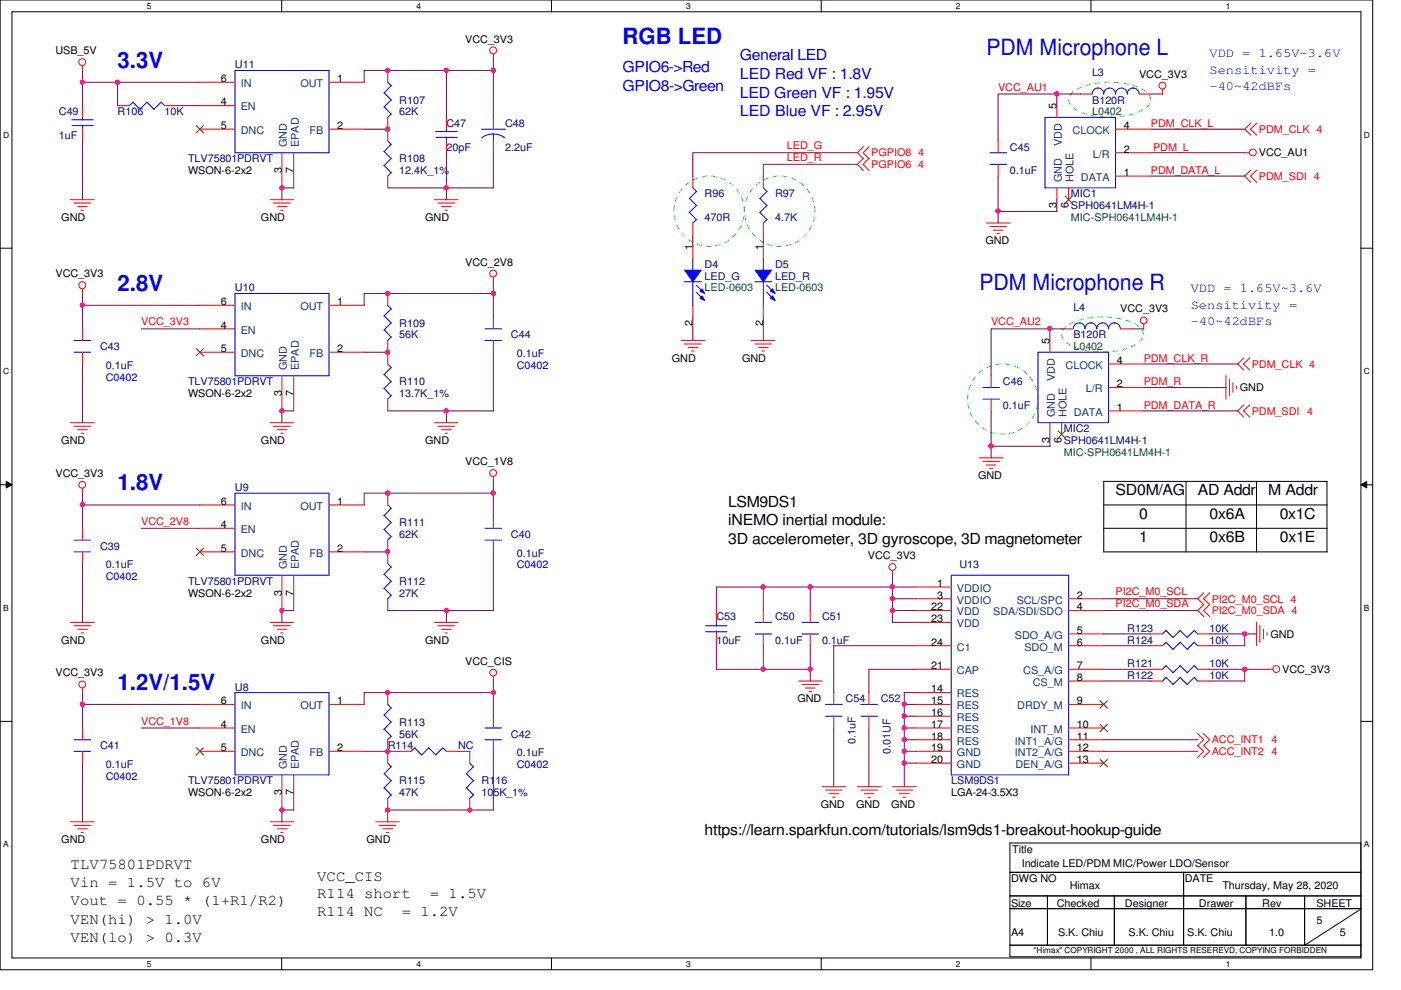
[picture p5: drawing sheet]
<svg xmlns="http://www.w3.org/2000/svg" width="297mm" height="210mm" viewBox="0 0 297 210" stroke-linecap="round" stroke-linejoin="round" font-family="sans-serif">
<path d="M0 0h291v205.6h-291zM2.5 2.5h286v200.6h-286z" fill="none" stroke="#000" stroke-width=".21"/>
<g fill="#fff">
<path d="M31.1 .3h1v2h-1z"/>
<path d="M31.1 203.4h1v2h-1z"/>
</g>
<path d="M59.7 0v2.5M59.7 203.1v2.5" fill="none" stroke="#000" stroke-width=".21"/>
<g fill="#fff">
<path d="M88.3 .3h1v2h-1z"/>
<path d="M88.3 203.4h1v2h-1z"/>
</g>
<path d="M116.9 0v2.5M116.9 203.1v2.5" fill="none" stroke="#000" stroke-width=".21"/>
<g fill="#fff">
<path d="M145.5 .3h1v2h-1z"/>
<path d="M145.5 203.4h1v2h-1z"/>
</g>
<path d="M174.1 0v2.5M174.1 203.1v2.5" fill="none" stroke="#000" stroke-width=".21"/>
<g fill="#fff">
<path d="M202.7 .3h1v2h-1z"/>
<path d="M202.7 203.4h1v2h-1z"/>
</g>
<path d="M231.3 0v2.5M231.3 203.1v2.5" fill="none" stroke="#000" stroke-width=".21"/>
<g fill="#fff">
<path d="M259.9 .3h1v2h-1z"/>
<path d="M259.9 203.4h1v2h-1z"/>
<path d="M.7 27.6h1.2v1.9h-1.2z"/>
<path d="M289.2 27.6h1.2v1.9h-1.2z"/>
<path d="M.7 77.7h1.2v2h-1.2z"/>
<path d="M289.2 77.7h1.2v2h-1.2z"/>
</g>
<path d="M0 52.6h2.5M288.5 52.6h2.5" fill="none" stroke="#000" stroke-width=".21"/>
<g fill="#fff">
<path d="M.7 127.8h1.1v2h-1.1z"/>
<path d="M289.2 127.8h1.1v2h-1.1z"/>
</g>
<path d="M0 102.8h2.5M1.3 102.1l1.2 .7-1.2 .7zM288.5 102.8l1.3-.7v1.4zM288.5 102.8h2.5" fill="none" stroke="#000" stroke-width=".21"/>
<path d="M1.3 102.1l1.2 .7-1.2 .7zM288.5 102.8l1.3-.7v1.4z" fill="#000"/>
<g fill="#fff">
<path d="M.7 178h1.1v2h-1.1z"/>
<path d="M289.2 178h1.1v2h-1.1z"/>
</g>
<g fill="none" stroke="#000" stroke-width=".21">
<path d="M234 107.1h47.4M234 112h47.4M251.5 102.1v15M266.4 102.1v15M281.3 102.1v15M281.4 102.1h-47.4v15l47.4-.1M0 153h2.5M288.5 153h2.5M214.1 178.7h74.4v24.2h-74.4zM214.1 185h74.4M214.1 192.7h74.4M214.1 189.9h74.4"/>
<path d="M222.1 189.9v10.5M236.3 189.9v10.5M250.9 185v15.4M264.2 189.9v10.5M276.6 189.9v10.5M288.3 192.9l-11.7 7.5M214.1 200.4h74.4"/>
</g>
<g fill="none" stroke="#0f0" stroke-width=".21" stroke-dasharray="1 1 1 1 1 1 1 1">
<path d="M227.5 19.4a14.8 14.8 0 0 1 10.5-1.8 8.9 8.9 0 0 1 5.5 2.4 1.88 1.88 0 0 1-.5 2.8 14.7 14.7 0 0 1-10.5 1.9 8.9 8.9 0 0 1-5.5-2.4 1.88 1.88 0 0 1 .5-2.9zM226 69.2a14.7 14.7 0 0 1 10.5-1.8 8.9 8.9 0 0 1 5.5 2.3 1.89 1.89 0 0 1-.5 2.9 14.6 14.6 0 0 1-10.5 1.8 8.8 8.8 0 0 1-5.5-2.3 1.89 1.89 0 0 1 .5-2.9z"/>
<circle cx="150.4" cy="44.8" r="7.5"/>
<circle cx="165.3" cy="44.8" r="7.5"/>
<circle cx="212.6" cy="84.6" r="7.5"/>
</g>
<g fill="none" stroke="#f00" stroke-width=".21">
<path d="M17.5 13.9v1.1M104.6 11.5v1M246.5 18.9v1.1M183 31.1l-1.2 1.3 1.2 1.3M183 33.6l-1.2 1.2 1.2 1.4M184.3 31.1l-1.3 1.3 1.3 1.3M184.3 33.6l-1.3 1.2 1.3 1.4M263.9 32.4h1M265.2 26.1l-1.3 1.3 1.3 1.3M265.2 36.1l-1.3 1.2 1.3 1.4M266.4 26.1l-1.3 1.3 1.3 1.3M266.4 36.1l-1.3 1.2 1.3 1.4"/>
<path d="M14.9 42.3h5.1M15.7 43.1h3.5M16.5 43.8h2M17.2 44.6h.5M57.3 42.3h5M58 43.1h3.5M58.8 43.8h2M59.5 44.6h.5M92.1 42.3h5M92.8 43.1h3.6M93.6 43.8h2.1M94.4 44.6h.5"/>
<path d="M104.6 58.8v1M209.1 47.3h5.1M209.9 48h3.5M210.6 48.8h2M211.4 49.5h.5M17.5 61.3v1M144.4 72.2h5M145.1 72.9h3.6M145.9 73.7h2.1M146.6 74.4h.5M159.3 72.2h5M160.1 72.9h3.5"/>
<path d="M160.9 73.7h2M161.5 74.4h.6M242.5 68.7v1.1M259.9 79.6v5M263.7 75.9l-1.3 1.3 1.3 1.2M265 75.9l-1.4 1.3 1.4 1.2M14.9 89.6h5.1M15.7 90.4h3.5M16.5 91.1h2M17.2 91.9h.5M57.3 89.6h5M58 90.4h3.5"/>
<path d="M58.8 91.1h2M59.5 91.9h.5M92.1 89.6h5M92.8 90.4h3.6M93.6 91.1h2.1M94.4 91.9h.5M207.6 97.1h5.1M208.4 97.8h3.5M209.1 98.6h2M209.9 99.3h.5M260.7 80.3v3.6M261.4 81.2v2"/>
<path d="M262.2 81.9v.5M263.7 85.9l-1.3 1.2 1.3 1.3M265 85.9l-1.4 1.2 1.4 1.3M17.5 103.5v1.1M104.6 101v1.1M14.9 132h5.1M15.7 132.7h3.5M16.5 133.4h2M17.2 134.2h.5M57.3 132h5M58 132.7h3.5M58.8 133.4h2"/>
<path d="M59.5 134.2h.5M92.1 132h5M92.8 132.7h3.6M93.6 133.4h2.1M94.4 134.2h.5M189.2 121v1M255.2 125.7l-1.2 1.3 1.2 1.2M255.2 128.1l-1.2 1.4 1.2 1.2M256.5 125.7l-1.3 1.3 1.3 1.2M256.5 128.1l-1.3 1.4 1.3 1.2M266.4 131.9v5M267.1 132.6v3.6"/>
<path d="M267.9 133.4v2.1M268.6 134.2v.5M17.5 145.9v1M104.6 143.4v1M169.3 144.4h5M170 145.1h3.6M170.8 145.9h2M171.6 146.6h.5M253.9 158l1.3 1.3-1.3 1.3M253.9 155.5l1.3 1.3-1.3 1.3M255.1 158l1.4 1.3-1.4 1.3M255.1 155.5l1.4 1.3-1.4 1.3"/>
<path d="M268.9 141.9h1M14.9 174.2h5.1M15.7 175h3.5M16.5 175.7h2M17.2 176.5h.5M57.3 174.2h5M58 175h3.5M58.8 175.7h2M59.5 176.5h.5M79.7 174.2h5M80.4 175h3.5M81.2 175.7h2"/>
<path d="M81.9 176.5h.5M174.3 166.8h5M175 167.5h3.6M175.7 168.3h2.1M176.5 169h.6M181.8 166.8h5M182.5 167.5h3.6M183.2 168.3h2M184 169h.5M189.2 166.8h5.1M190 167.5h3.5M190.7 168.3h2"/>
<path d="M191.5 169h.5"/>
<circle cx="17.4" cy="13.2" r=".72"/>
<circle cx="104.5" cy="10.7" r=".73"/>
<circle cx="246.5" cy="18.2" r=".72"/>
<circle cx="265.6" cy="32.3" r=".72"/>
<circle cx="104.6" cy="58" r=".72"/>
<circle cx="17.4" cy="60.5" r=".73"/>
<circle cx="242.5" cy="67.9" r=".72"/>
<circle cx="17.4" cy="102.8" r=".72"/>
<circle cx="104.6" cy="100.3" r=".72"/>
<circle cx="189.2" cy="120.2" r=".74"/>
<circle cx="17.4" cy="145.1" r=".72"/>
<circle cx="104.6" cy="142.6" r=".72"/>
<circle cx="270.6" cy="141.9" r=".72"/>
</g>
<path d="M160.1 59.7h3.5M161.8 54.8v2.5M161.8 59.7v5.1" fill="none" stroke="#00f" stroke-width=".21"/>
<path d="M160.1 57.3h3.5l-1.8 2.4z" fill-rule="evenodd" fill="#00f"/>
<path d="M160.1 57.3h3.5l-1.8 2.4z" fill="none" stroke="#00f" stroke-width=".21"/>
<path d="M163.8 62.7l.5 1-1-.5z" fill-rule="evenodd" fill="#00f"/>
<path d="M163.8 62.7l.5 1-1-.5z" fill="none" stroke="#00f" stroke-width=".21"/>
<path d="M163.3 61.7l.5-.4 .5 .9z" fill-rule="evenodd" fill="#00f"/>
<g fill="none" stroke="#00f" stroke-width=".21">
<path d="M49.8 14.9h20v17.5h-20zM81.4 19.7l1.6 1.5M82.2 17.4l.8 .8-1.6 1.5M231.6 19.9a1.23 1.23 0 0 1 1.2-1.2 1.23 1.23 0 0 1 1.2 1.2 1.25 1.25 0 0 1 1.3-1.2 1.25 1.25 0 0 1 1.2 1.2 1.25 1.25 0 0 1 1.3-1.2 1.25 1.25 0 0 1 1.2 1.2 1.2 1.2 0 0 1 1.2-1.2 1.26 1.26 0 0 1 1.3 1.2M15.2 26.6h4.6M15.2 25.4h4.6M17.5 24.9v.5M17.5 26.6v.8M28.1 21.6l1.6 1.6M28.2 21.7l-.8 .7M31.1 21.6l1.5 1.6M31.2 21.7l-1.6 1.5"/>
<path d="M34.1 21.6l.8 .8M34.2 21.7l-1.6 1.5M81.4 22.6l1.6 1.6M81.4 32.1l1.6 1.6M81.4 35.1l1.6 1.6M82.2 29.9l.8 .7M82.9 21.2l-1.5 1.5M82.9 24.2l-.7 .7M82.9 30.6l-1.5 1.6M82.9 33.6l-1.5 1.5M82.9 36.6l-.7 .8M92.4 29.1h4.5"/>
<path d="M92.4 27.9h4.5M94.7 27.4v.5M94.7 29.1v.8M161.8 39.8l.8 .8M209.9 32.4h3.5M209.9 34.8h3.5M221.6 24.9h14.9v14.9h-14.9zM145.1 59.7h3.6M146.9 54.8v2.5M146.9 59.7v5.1M161.1 42.1l1.5 1.5M161.1 45l1.5 1.6-.8 .7"/>
<path d="M162.6 40.6l-1.5 1.5M162.6 43.6l-1.5 1.5M15.7 72.2h3.5M15.7 74.7h3.5M81.4 67l1.6 1.5M81.4 69.9l1.6 1.6M82.2 64.7l.8 .8-1.6 1.5M82.9 68.5l-1.5 1.5M82.9 71.5l-.7 .7M102.8 69.7h3.5M102.8 72.2h3.5M162.6 60.5l1.5 1.5"/>
<path d="M162.6 61.9l1.5 1.6M163.3 61.7l.5-.4 .5 .9zM220.1 74.7h14.9v14.9h-14.9zM227.6 69.7a1.23 1.23 0 0 1 1.2-1.2 1.23 1.23 0 0 1 1.2 1.2 1.25 1.25 0 0 1 1.3-1.2 1.25 1.25 0 0 1 1.2 1.2 1.25 1.25 0 0 1 1.3-1.2 1.25 1.25 0 0 1 1.2 1.2 1.2 1.2 0 0 1 1.3-1.2h-.1a1.26 1.26 0 0 1 1.3 1.2M208.4 84.6h3.5M208.4 82.2h3.5M49.8 104.6h20v17.4h-20zM81.4 109.3l1.6 1.5M81.4 112.3l1.6 1.5M82.2 107.1l.8 .7M82.2 119.5l.8 .8M82.9 107.8l-1.5 1.5"/>
<path d="M82.9 110.8l-1.5 1.5M82.9 113.7l-.7 .9M102.8 112h3.5M102.8 114.5h3.5M81.4 121.8l1.6 1.5M81.4 124.7l1.6 1.5M82.9 120.2l-1.5 1.6M82.9 123.2l-1.5 1.6M82.9 126.2l-.7 .8M149.6 132.7h4.5M149.6 133.9h4.5M151.9 132v.7"/>
<path d="M151.9 133.9v.5M160.1 134.4h3.5M160.1 132h3.5M170 134.4h3.6M170 132h3.6M201.7 122h24.9v42.3h-24.9zM247.2 133.7l1.5 1.5M247.2 136.2l1.5 1.5M247.3 133.6l-.8 .8M247.3 136.1l-.8 .8M250.2 133.7l1.6 1.5M250.2 136.2l1.6 1.5"/>
<path d="M250.3 133.6l-1.6 1.6M250.3 136.1l-1.6 1.6M253.2 133.7l.8 .8M253.2 136.2l.8 .7M253.2 133.6l-1.5 1.6M253.2 136.1l-1.5 1.6M49.8 146.9h20v17.4h-20zM81.4 151.6l1.6 1.5M81.4 154.6l1.6 1.5-.8 .8M82.2 149.4l.8 .8M82.9 150.1l-1.5 1.5M82.9 153.1l-1.5 1.5"/>
<path d="M87.9 158.6l1.5 1.5M88 158.5l-.8 .8M90.9 158.6l1.6 1.5M90.9 158.5l-1.5 1.6M93.9 158.6l.8 .7M93.9 158.5l-1.5 1.6M102.8 154.3h3.5M102.8 156.8h3.5M175 151.8h3.6M175 149.4h3.6M182.5 151.8h3.6M182.5 149.4h3.6"/>
<path d="M247.2 143.6l1.5 1.6M247.3 143.6l-.8 .8M250.2 143.6l1.6 1.6M250.3 143.6l-1.6 1.5M253.2 143.6l.8 .8M253.2 143.6l-1.5 1.5M81.4 164l1.6 1.6M81.4 167l1.6 1.6-.8 .7M82.2 161.8l.8 .8M82.9 162.6l-1.5 1.5M82.9 165.5l-1.5 1.6"/>
</g>
<g fill="none" stroke="#f00" stroke-width=".21">
<path d="M42.4 17.4h7.4M69.8 17.4h7.4M82.2 14.9v2.5M229.1 19.9h2.5M241.5 19.9h2.5M17.5 22.4v2.5M17.5 27.4v2.5M24.9 22.4h2.5M34.9 22.4h2.5M42.4 27.4h7.4M42.4 22.4h7.4M59.8 32.4v7.4"/>
<path d="M62.3 32.4v7.4M69.8 27.4h7.4M82.2 24.9v5M82.2 37.3v2.5M94.7 24.9v2.5M94.7 29.9v2.5M161.8 37.3v2.5M211.6 29.9v2.5M211.6 34.8v2.5M224.1 22.4v2.5M224.1 39.8v2.5M226.6 39.8v2.5"/>
<path d="M236.5 27.4h7.5M236.5 32.4h7.5M236.5 37.3h7.5M161.8 47.3v2.5M161.8 52.3v2.5M17.5 69.7v2.5M17.5 74.7v2.5M82.2 62.2v2.5M82.2 72.2v2.5M104.6 67.2v2.5M104.6 72.2v2.5M161.8 64.7v2.5"/>
<path d="M210.1 79.7v2.5M222.6 72.2v2.5M225.1 69.7h2.5M235 77.2h7.5M237.5 69.7h2.5M210.1 84.6v2.5M222.6 89.6v2.5M225.1 89.6v2.5M235 82.2h7.5M235 87.1h7.5M42.4 107.1h7.4M42.4 117h7.4"/>
<path d="M42.4 112h7.4M69.8 107.1h7.4M69.8 117h7.4M82.2 104.6v2.5M82.2 114.5v5M104.6 109.5v2.5M104.6 114.5v2.5M59.8 122v7.5M62.3 122v7.5M82.2 127v2.5M151.9 129.5v2.5M151.9 134.4v2.5"/>
<path d="M161.8 129.5v2.5M161.8 134.4v2.5M171.8 129.5v2.5M171.8 134.4v2.5M194.2 124.5h7.5M194.2 127h7.5M194.2 129.5h7.5M194.2 136.9h7.5M194.2 132h7.5M226.6 127h7.4M226.6 129.5h7.4M226.6 134.4h7.4"/>
<path d="M226.6 136.9h7.4M244 134.4h2.5M244 136.9h2.5M254 134.4h2.5M254 136.9h2.5M42.4 159.3h7.4M42.4 149.4h7.4M42.4 154.3h7.4M69.8 159.3h7.4M69.8 149.4h7.4M82.2 146.9v2.5M82.2 156.8v5"/>
<path d="M84.7 159.3h2.5M94.7 159.3h2.4M104.6 151.8v2.5M104.6 156.8v2.5M176.8 146.9v2.5M176.8 151.8v2.5M184.2 146.9v2.5M184.2 151.8v2.5M194.2 159.3h7.5M194.2 141.9h7.5M194.2 149.4h7.5M194.2 154.3h7.5"/>
<path d="M194.2 156.8h7.5M194.2 146.9h7.5M194.2 151.8h7.5M226.6 159.3h7.4M226.6 141.9h7.4M226.6 144.4h7.4M226.6 149.4h7.4M226.6 154.3h7.4M226.6 156.8h7.4M244 144.4h2.5M254 144.4h2.5M59.8 164.3v7.4"/>
<path d="M62.3 164.3v7.4M82.2 169.3v2.4M194.2 161.8h7.5M226.6 161.8h7.4"/>
</g>
<g fill="none" stroke="#804000" stroke-width=".21">
<path d="M41.6 26.6l1.6 1.6M43.1 26.6l-1.5 1.6M225.8 41.6l1.6 1.5M227.3 41.6l-1.5 1.5M224.3 91.4l1.6 1.5M225.8 91.4l-1.5 1.5M41.6 116.2l1.6 1.6M43.1 116.2l-1.5 1.6M41.6 158.5l1.6 1.6M43.1 158.5l-1.5 1.6M233.3 148.6l1.5 1.6M233.3 153.6l1.5 1.6"/>
<path d="M234.8 148.6l-1.6 1.6M234.8 153.6l-1.6 1.6M233.3 161l1.5 1.6M234.8 161l-1.6 1.6"/>
</g>
<path d="M145.2 57.3h3.5l-1.8 2.4z" fill-rule="evenodd" fill="#00f"/>
<path d="M145.2 57.3h3.5l-1.8 2.4z" fill="none" stroke="#00f" stroke-width=".21"/>
<path d="M148.9 62.7l.5 1-1-.5z" fill-rule="evenodd" fill="#00f"/>
<path d="M148.9 62.7l.5 1-1-.5z" fill="none" stroke="#00f" stroke-width=".21"/>
<path d="M148.9 61.3l.5 .9-1-.5z" fill-rule="evenodd" fill="#00f"/>
<g fill="none" stroke="#00f" stroke-width=".21">
<path d="M102.1 27.4h5M104.6 28.4l1.5 .3 .9 .5M104.6 28.4l-1.5 .3-1 .5M104.6 28.4v1.5M146.9 39.8l.8 .8M146.2 42.1l1.5 1.5M146.2 45l1.5 1.6-.8 .7M147.7 40.6l-1.6 1.5M147.7 43.6l-1.6 1.5M49.8 62.2h20v17.5h-20zM81.4 79.4l1.6 1.5M82.2 77.2l.8 .8"/>
<path d="M82.9 77.9l-1.5 1.6M147.6 60.5l1.5 1.5M147.6 61.9l1.5 1.6M148.9 61.3l.5 .9-1-.5zM81.4 82.4l1.6 1.5M82.9 80.9l-1.5 1.5M82.9 83.9l-.7 .8M15.7 114.5h3.5M15.7 117h3.5M15.7 156.8h3.5M15.7 159.3h3.5M247.2 141.1l1.5 1.6"/>
<path d="M247.3 141.1l-.8 .8M250.2 141.1l1.6 1.6M250.3 141.1l-1.6 1.5M253.2 141.1l.8 .8M253.2 141.1l-1.5 1.5M98.9 164l1.5 1.6M98.9 167l1.5 1.6-.8 .7M99.6 161.8l.8 .8M100.4 162.6l-1.6 1.5M100.4 165.5l-1.6 1.6"/>
</g>
<g fill="none" stroke="#f00" stroke-width=".21">
<path d="M104.6 24.9v2.5M104.6 29.9v2.5M146.9 37.3v2.5M146.9 47.3v2.5M146.9 52.3v2.5M42.4 64.7h7.4M42.4 74.7h7.4M42.4 69.7h7.4M59.8 79.7v7.4M62.3 79.7v7.4M69.8 64.7h7.4M69.8 74.7h7.4"/>
<path d="M82.2 74.7v2.5M146.9 64.7v2.5M82.2 84.6v2.5M17.5 112v2.5M17.5 117v2.5M17.5 154.3v2.5M17.5 159.3v2.5M99.6 159.3v2.5M244 141.9h2.5M254 141.9h2.5M99.6 169.3v2.4"/>
</g>
<path d="M41.6 73.9l1.6 1.6M43.1 73.9l-1.5 1.6" fill="none" stroke="#804000" stroke-width=".21"/>
<g fill="none" stroke="#800040" stroke-width=".21">
<path d="M17.5 14.9v7.5M17.5 17.4h24.9M24.9 17.4v5M94.7 14.9v10M104.6 12.4v12.5M104.6 14.9h-27.4v2.6M224.1 19.9v2.5M229.1 19.9h-17.5v10M244 19.9h2.5M17.5 29.9v12.5M37.4 22.4h5M62.3 39.8h-2.5v2.6"/>
<path d="M77.2 27.4h5M82.2 39.8h22.4M94.7 32.4v10M104.6 32.4v7.5M181.8 32.4h-34.9v5M181.8 34.8h-20v2.6M211.6 37.3v10M244 27.4h19.9M244 32.4h19.9M244 37.3h19.9M104.6 59.7v7.6M146.9 49.8v2.5"/>
<path d="M161.8 49.8v2.5M211.6 44.8h12.5M224.1 42.3v2.6M17.5 62.2v7.6M17.5 77.2v12.5M17.5 64.7h24.9M29.9 69.7h12.5M77.2 74.7h5M104.6 74.7v12.5M104.6 62.2h-27.4v2.6M146.9 67.2v5M161.8 67.2v5"/>
<path d="M222.6 69.7v2.5M225.1 69.7h-15v10M240 69.7h2.5M242.5 77.2h20M62.3 87.1h-2.5v2.6M82.2 87.1h22.4M94.7 87.1v2.6M210.1 87.1v10M210.1 94.6h12.5M222.6 92.1v2.6M242.5 82.2h17.5M242.5 87.1h20"/>
<path d="M17.5 104.6v7.5M17.5 119.5v12.5M17.5 107.1h24.9M29.9 112h12.5M77.2 117h5M104.6 102.1v7.5M104.6 117v12.5M104.6 104.6h-27.4v2.5M62.3 129.5h-2.5v2.5M82.2 129.5h22.4M94.7 129.5v2.5M151.9 136.9v5"/>
<path d="M161.8 124.5v5M161.8 136.9v5M171.8 124.5v5M171.8 136.9v7.5M176.7 136.9h17.5M176.8 136.9v10M189.2 129.5h5M189.2 132h5M189.2 127h5.1M189.2 122v10M194.3 124.5h-42.4v5M234 134.4h10"/>
<path d="M234 129.5h20M234 127h20M234 136.9h10M256.4 136.9h7.5M256.5 134.4h9.9M263.9 134.4v2.5M17.5 146.9v7.5M17.5 149.4h24.9M29.9 154.3h12.5M77.2 159.3h7.5M97.1 159.3h2.5M104.6 144.4v7.5"/>
<path d="M104.6 159.3v12.5M104.6 146.9h-27.4v2.5M151.9 141.9h19.9M176.8 154.3v12.5M184.2 154.3v12.5M191.7 146.9h2.5M191.7 149.4h2.5M191.7 151.8h2.5M191.7 159.3h2.6M191.7 154.3h2.6M191.7 146.9v19.9M191.7 156.8h2.6"/>
<path d="M194.3 141.9h-10.1v5M234 159.3h20M234 144.4h10M234 156.8h20M234 141.9h10M256.5 144.4h7.4M256.5 141.9h12.4M263.9 141.9v2.5M17.5 161.8v12.5M62.3 171.7h-2.5v2.6M104.6 171.7h-22.4v2.6M191.7 161.8h2.6"/>
</g>
<circle cx="222.6" cy="69.7" r=".48" fill="#f0f"/>
<circle cx="222.6" cy="69.7" r=".48" fill="none" stroke="#f0f" stroke-width=".21"/>
<circle cx="224.1" cy="19.9" r=".48" fill="#f0f"/>
<circle cx="224.1" cy="19.9" r=".48" fill="none" stroke="#f0f" stroke-width=".21"/>
<circle cx="210.1" cy="94.6" r=".48" fill="#f0f"/>
<circle cx="210.1" cy="94.6" r=".48" fill="none" stroke="#f0f" stroke-width=".21"/>
<circle cx="211.6" cy="44.8" r=".48" fill="#f0f"/>
<circle cx="211.6" cy="44.8" r=".48" fill="none" stroke="#f0f" stroke-width=".21"/>
<circle cx="104.6" cy="62.2" r=".49" fill="#f0f"/>
<circle cx="104.6" cy="62.2" r=".49" fill="none" stroke="#f0f" stroke-width=".21"/>
<circle cx="82.2" cy="104.5" r=".48" fill="#f0f"/>
<circle cx="82.2" cy="104.5" r=".48" fill="none" stroke="#f0f" stroke-width=".21"/>
<circle cx="82.2" cy="62.2" r=".48" fill="#f0f"/>
<circle cx="82.2" cy="62.2" r=".48" fill="none" stroke="#f0f" stroke-width=".21"/>
<circle cx="59.8" cy="129.4" r=".48" fill="#f0f"/>
<circle cx="59.8" cy="129.4" r=".48" fill="none" stroke="#f0f" stroke-width=".21"/>
<circle cx="82.2" cy="74.6" r=".48" fill="#f0f"/>
<circle cx="82.2" cy="74.6" r=".48" fill="none" stroke="#f0f" stroke-width=".21"/>
<circle cx="94.6" cy="14.9" r=".48" fill="#f0f"/>
<circle cx="94.6" cy="14.9" r=".48" fill="none" stroke="#f0f" stroke-width=".21"/>
<circle cx="104.6" cy="14.9" r=".49" fill="#f0f"/>
<circle cx="104.6" cy="14.9" r=".49" fill="none" stroke="#f0f" stroke-width=".21"/>
<circle cx="94.6" cy="87.1" r=".48" fill="#f0f"/>
<circle cx="94.6" cy="87.1" r=".48" fill="none" stroke="#f0f" stroke-width=".21"/>
<circle cx="17.5" cy="107" r=".48" fill="#f0f"/>
<circle cx="17.5" cy="107" r=".48" fill="none" stroke="#f0f" stroke-width=".21"/>
<circle cx="82.2" cy="146.8" r=".47" fill="#f0f"/>
<circle cx="82.2" cy="146.8" r=".47" fill="none" stroke="#f0f" stroke-width=".21"/>
<circle cx="104.6" cy="146.8" r=".48" fill="#f0f"/>
<circle cx="104.6" cy="146.8" r=".48" fill="none" stroke="#f0f" stroke-width=".21"/>
<circle cx="82.2" cy="117" r=".48" fill="#f0f"/>
<circle cx="82.2" cy="117" r=".48" fill="none" stroke="#f0f" stroke-width=".21"/>
<circle cx="17.5" cy="64.7" r=".49" fill="#f0f"/>
<circle cx="17.5" cy="64.7" r=".49" fill="none" stroke="#f0f" stroke-width=".21"/>
<circle cx="104.6" cy="104.5" r=".49" fill="#f0f"/>
<circle cx="104.6" cy="104.5" r=".49" fill="none" stroke="#f0f" stroke-width=".21"/>
<circle cx="59.8" cy="171.7" r=".47" fill="#f0f"/>
<circle cx="59.8" cy="171.7" r=".47" fill="none" stroke="#f0f" stroke-width=".21"/>
<circle cx="59.8" cy="39.8" r=".48" fill="#f0f"/>
<circle cx="59.8" cy="39.8" r=".48" fill="none" stroke="#f0f" stroke-width=".21"/>
<circle cx="82.2" cy="14.9" r=".48" fill="#f0f"/>
<circle cx="82.2" cy="14.9" r=".48" fill="none" stroke="#f0f" stroke-width=".21"/>
<circle cx="94.6" cy="39.8" r=".48" fill="#f0f"/>
<circle cx="94.6" cy="39.8" r=".48" fill="none" stroke="#f0f" stroke-width=".21"/>
<circle cx="17.5" cy="149.3" r=".49" fill="#f0f"/>
<circle cx="17.5" cy="149.3" r=".49" fill="none" stroke="#f0f" stroke-width=".21"/>
<circle cx="82.2" cy="159.3" r=".47" fill="#f0f"/>
<circle cx="82.2" cy="159.3" r=".47" fill="none" stroke="#f0f" stroke-width=".21"/>
<circle cx="17.5" cy="17.4" r=".49" fill="#f0f"/>
<circle cx="17.5" cy="17.4" r=".49" fill="none" stroke="#f0f" stroke-width=".21"/>
<circle cx="24.9" cy="17.4" r=".49" fill="#f0f"/>
<circle cx="24.9" cy="17.4" r=".49" fill="none" stroke="#f0f" stroke-width=".21"/>
<circle cx="82.2" cy="171.7" r=".47" fill="#f0f"/>
<circle cx="82.2" cy="171.7" r=".47" fill="none" stroke="#f0f" stroke-width=".21"/>
<circle cx="99.6" cy="171.7" r=".48" fill="#f0f"/>
<circle cx="99.6" cy="171.7" r=".48" fill="none" stroke="#f0f" stroke-width=".21"/>
<circle cx="94.6" cy="129.4" r=".48" fill="#f0f"/>
<circle cx="94.6" cy="129.4" r=".48" fill="none" stroke="#f0f" stroke-width=".21"/>
<circle cx="82.2" cy="27.4" r=".48" fill="#f0f"/>
<circle cx="82.2" cy="27.4" r=".48" fill="none" stroke="#f0f" stroke-width=".21"/>
<circle cx="59.8" cy="87.1" r=".48" fill="#f0f"/>
<circle cx="59.8" cy="87.1" r=".48" fill="none" stroke="#f0f" stroke-width=".21"/>
<circle cx="161.8" cy="124.4" r=".49" fill="#f0f"/>
<circle cx="161.8" cy="124.4" r=".49" fill="none" stroke="#f0f" stroke-width=".21"/>
<circle cx="171.8" cy="124.4" r=".48" fill="#f0f"/>
<circle cx="171.8" cy="124.4" r=".48" fill="none" stroke="#f0f" stroke-width=".21"/>
<circle cx="191.7" cy="154.3" r=".49" fill="#f0f"/>
<circle cx="191.7" cy="154.3" r=".49" fill="none" stroke="#f0f" stroke-width=".21"/>
<circle cx="191.7" cy="156.8" r=".48" fill="#f0f"/>
<circle cx="191.7" cy="156.8" r=".48" fill="none" stroke="#f0f" stroke-width=".21"/>
<circle cx="191.7" cy="161.8" r=".49" fill="#f0f"/>
<circle cx="191.7" cy="161.8" r=".49" fill="none" stroke="#f0f" stroke-width=".21"/>
<circle cx="191.7" cy="159.3" r=".48" fill="#f0f"/>
<circle cx="191.7" cy="159.3" r=".48" fill="none" stroke="#f0f" stroke-width=".21"/>
<circle cx="191.7" cy="149.3" r=".49" fill="#f0f"/>
<circle cx="191.7" cy="149.3" r=".49" fill="none" stroke="#f0f" stroke-width=".21"/>
<circle cx="191.7" cy="151.8" r=".49" fill="#f0f"/>
<circle cx="191.7" cy="151.8" r=".49" fill="none" stroke="#f0f" stroke-width=".21"/>
<circle cx="189.2" cy="124.4" r=".49" fill="#f0f"/>
<circle cx="189.2" cy="124.4" r=".49" fill="none" stroke="#f0f" stroke-width=".21"/>
<circle cx="161.8" cy="141.9" r=".49" fill="#f0f"/>
<circle cx="161.8" cy="141.9" r=".49" fill="none" stroke="#f0f" stroke-width=".21"/>
<circle cx="171.8" cy="141.9" r=".48" fill="#f0f"/>
<circle cx="171.8" cy="141.9" r=".48" fill="none" stroke="#f0f" stroke-width=".21"/>
<circle cx="189.2" cy="126.9" r=".49" fill="#f0f"/>
<circle cx="189.2" cy="126.9" r=".49" fill="none" stroke="#f0f" stroke-width=".21"/>
<circle cx="189.2" cy="129.4" r=".49" fill="#f0f"/>
<circle cx="189.2" cy="129.4" r=".49" fill="none" stroke="#f0f" stroke-width=".21"/>
<circle cx="263.9" cy="141.9" r=".49" fill="#f0f"/>
<circle cx="263.9" cy="141.9" r=".49" fill="none" stroke="#f0f" stroke-width=".21"/>
<circle cx="263.9" cy="134.4" r=".48" fill="#f0f"/>
<circle cx="263.9" cy="134.4" r=".48" fill="none" stroke="#f0f" stroke-width=".21"/>
<g font-size="4.7" fill="#00f">
<text x="132" y="9.4">RGB LED</text>
<text x="209.1" y="11.7">PDM Microphone L</text>
<text x="24.9" y="14.4">3.3V</text>
<text x="24.9" y="61.7">2.8V</text>
<text x="207.6" y="61.5">PDM Microphone R</text>
<text x="24.9" y="104">1.8V</text>
<text x="24.9" y="146.3">1.2V/1.5V</text>
</g>
<g font-size="3.2" fill="#00f">
<text x="132" y="15.3">GPIO6-&gt;Red</text>
<text x="156.9" y="12.8">General LED</text>
<text x="156.9" y="16.8">LED Red VF : 1.8V</text>
<text x="132" y="19.3">GPIO8-&gt;Green</text>
<text x="156.9" y="20.7">LED Green VF : 1.95V</text>
<text x="156.9" y="24.6">LED Blue VF : 2.95V</text>
</g>
<g font-size="3.2">
<text x="154.4" y="107.4">LSM9DS1</text>
<text x="236.5" y="104.9">SD0M/AG</text>
<text x="254" y="104.9">AD Addr</text>
<text x="268.9" y="104.9">M Addr</text>
<text x="154.4" y="111.4">iNEMO inertial module:</text>
<text x="241.5" y="109.9">0</text>
<text x="256.5" y="109.9">0x6A</text>
<text x="271.4" y="109.9">0x1C</text>
<text x="154.4" y="115.3">3D accelerometer, 3D gyroscope, 3D magnetometer</text>
<text x="241.5" y="114.9">1</text>
<text x="256.5" y="114.9">0x6B</text>
<text x="271.4" y="114.9">0x1E</text>
<text x="149.4" y="177.1">https://learn.sparkfun.com/tutorials/lsm9ds1-breakout-hookup-guide</text>
<text x="15" y="184.3">TLV75801PDRVT</text>
<text x="15" y="188.1">Vin = 1.5V to 6V</text>
<text x="15" y="192">Vout = 0.55 * (1+R1/R2)</text>
<text x="67.3" y="186.7">VCC_CIS</text>
<text x="67.3" y="190.5">R114 short</text>
<text x="91.1" y="190.5">= 1.5V</text>
<text x="15" y="195.8">VEN(hi) &gt; 1.0V</text>
<text x="67.3" y="194.3">R114 NC</text>
<text x="85.2" y="194.3">= 1.2V</text>
<text x="15" y="199.7">VEN(lo) &gt; 0.3V</text>
</g>
<g font-size="2.8" fill="#00f">
<text x="256.5" y="12.1">VDD = 1.65V~3.6V</text>
<text x="256.5" y="15.7">Sensitivity =</text>
<text x="256.5" y="19.2">-40~42dBFs</text>
<text x="252.5" y="61.9">VDD = 1.65V~3.6V</text>
<text x="252.5" y="65.4">Sensitivity =</text>
<text x="252.5" y="69">-40~42dBFs</text>
</g>
<g font-size="2.2">
<text x="11.8" y="11.5">USB_5V</text>
<text x="98.6" y="9">VCC_3V3</text>
<text x="46.8" y="17.4">6</text>
<text x="71.5" y="17.4">1</text>
<text x="241.5" y="16.5">VCC_3V3</text>
<text x="46.8" y="22.4">4</text>
<text x="224" y="23.2" transform="rotate(-90 224 23.2)">5</text>
<text x="46.8" y="27.3">5</text>
<text x="71.5" y="27.3">2</text>
<text x="238.2" y="27.3">4</text>
<text x="238.2" y="32.3">2</text>
<text x="266.9" y="33.1">VCC_AU1</text>
<text x="39.9" y="36.9">WSON-6-2x2</text>
<text x="59.7" y="36.7" transform="rotate(-90 59.7 36.7)">3</text>
<text x="62.2" y="36.7" transform="rotate(-90 62.2 36.7)">7</text>
<text x="238.2" y="37.3">1</text>
<text x="13" y="46.9">GND</text>
<text x="55.3" y="46.9">GND</text>
<text x="90.2" y="46.9">GND</text>
<text x="224" y="44.2" transform="rotate(-90 224 44.2)">3</text>
<text x="226.5" y="44.2" transform="rotate(-90 226.5 44.2)">6</text>
<text x="146.9" y="53" transform="rotate(-90 146.9 53)">1</text>
<text x="161.8" y="53" transform="rotate(-90 161.8 53)">1</text>
<text x="208.9" y="51.8">GND</text>
<text x="11.8" y="58.8">VCC_3V3</text>
<text x="98.6" y="56.3">VCC_2V8</text>
<text x="46.8" y="64.7">6</text>
<text x="71.5" y="64.7">1</text>
<text x="46.8" y="69.7">4</text>
<text x="146.9" y="69.1" transform="rotate(-90 146.9 69.1)">2</text>
<text x="161.8" y="69.1" transform="rotate(-90 161.8 69.1)">2</text>
<text x="237.5" y="66.3">VCC_3V3</text>
<text x="46.8" y="74.6">5</text>
<text x="71.5" y="74.6">2</text>
<text x="142.4" y="76.7">GND</text>
<text x="157.3" y="76.7">GND</text>
<text x="222.5" y="72.9" transform="rotate(-90 222.5 72.9)">5</text>
<text x="236.8" y="77.1">4</text>
<text x="236.8" y="82.1">2</text>
<text x="262.9" y="82.9">GND</text>
<text x="39.9" y="84.2">WSON-6-2x2</text>
<text x="59.7" y="84" transform="rotate(-90 59.7 84)">3</text>
<text x="62.2" y="84" transform="rotate(-90 62.2 84)">7</text>
<text x="236.8" y="87.1">1</text>
<text x="13" y="94.1">GND</text>
<text x="55.3" y="94.1">GND</text>
<text x="90.2" y="94.1">GND</text>
<text x="222.5" y="94" transform="rotate(-90 222.5 94)">3</text>
<text x="225" y="94" transform="rotate(-90 225 94)">6</text>
<text x="11.8" y="101.1">VCC_3V3</text>
<text x="98.6" y="98.6">VCC_1V8</text>
<text x="207.4" y="101.6">GND</text>
<text x="46.8" y="107">6</text>
<text x="71.5" y="107">1</text>
<text x="46.8" y="112">4</text>
<text x="46.8" y="117">5</text>
<text x="71.5" y="117">2</text>
<text x="184" y="118.5">VCC_3V3</text>
<text x="198.7" y="124.4">1</text>
<text x="39.9" y="126.5">WSON-6-2x2</text>
<text x="59.7" y="126.3" transform="rotate(-90 59.7 126.3)">3</text>
<text x="62.2" y="126.3" transform="rotate(-90 62.2 126.3)">7</text>
<text x="197.4" y="129.4">22</text>
<text x="197.4" y="131.9">23</text>
<text x="198.7" y="126.9">3</text>
<text x="228.3" y="126.9">2</text>
<text x="228.3" y="129.4">4</text>
<text x="13" y="136.4">GND</text>
<text x="55.3" y="136.4">GND</text>
<text x="90.2" y="136.4">GND</text>
<text x="197.4" y="136.9">24</text>
<text x="228.3" y="134.4">5</text>
<text x="228.3" y="136.9">6</text>
<text x="269.4" y="135.2">GND</text>
<text x="11.8" y="143.4">VCC_3V3</text>
<text x="98.6" y="140.9">VCC_CIS</text>
<text x="197.4" y="141.9">21</text>
<text x="228.3" y="141.9">7</text>
<text x="271.9" y="142.7">VCC_3V3</text>
<text x="46.8" y="149.3">6</text>
<text x="71.5" y="149.3">1</text>
<text x="169.1" y="148.9">GND</text>
<text x="197.4" y="146.8">14</text>
<text x="197.4" y="149.3">15</text>
<text x="228.3" y="144.4">8</text>
<text x="228.3" y="149.3">9</text>
<text x="46.8" y="154.3">4</text>
<text x="197.4" y="151.8">16</text>
<text x="197.4" y="154.3">17</text>
<text x="228.3" y="154.3">10</text>
<text x="46.8" y="159.3">5</text>
<text x="71.5" y="159.3">2</text>
<text x="197.4" y="156.8">18</text>
<text x="197.4" y="159.3">19</text>
<text x="197.4" y="161.8">20</text>
<text x="228.3" y="156.8">11</text>
<text x="228.3" y="159.3">12</text>
<text x="228.3" y="161.8">13</text>
<text x="39.9" y="168.8">WSON-6-2x2</text>
<text x="59.7" y="168.7" transform="rotate(-90 59.7 168.7)">3</text>
<text x="62.2" y="168.7" transform="rotate(-90 62.2 168.7)">7</text>
<text x="174" y="171.3">GND</text>
<text x="181.5" y="171.3">GND</text>
<text x="189" y="171.3">GND</text>
<text x="201.7" y="168.8">LGA-24-3.5X3</text>
<text x="13" y="178.8">GND</text>
<text x="55.3" y="178.8">GND</text>
<text x="77.7" y="178.8">GND</text>
<text x="214.6" y="180.8">Title</text>
<text x="216.6" y="183.8">Indicate LED/PDM MIC/Power LDO/Sensor</text>
<text x="214.4" y="187">DWG NO</text>
<text x="226.8" y="188.5">Himax</text>
<text x="251.2" y="187">DATE</text>
<text x="259.2" y="188.5">Thursday, May 28, 2020</text>
<text x="214.4" y="192.2">Size</text>
<text x="224.1" y="192.2">Checked</text>
<text x="238.5" y="192.2">Designer</text>
<text x="254.2" y="192.2">Drawer</text>
<text x="267.6" y="192.2">Rev</text>
<text x="279.1" y="192.2">SHEET</text>
<text x="279.1" y="196">5</text>
<text x="214.4" y="198.5">A4</text>
<text x="224.3" y="198.5">S.K. Chiu</text>
<text x="239.3" y="198.5">S.K. Chiu</text>
<text x="251.7" y="198.5">S.K. Chiu</text>
<text x="269.1" y="198.5">1.0</text>
<text x="284.1" y="198.5">5</text>
</g>
<g font-size="2.2" fill="#000080">
<text x="49.8" y="14.5">U11</text>
<text x="231.6" y="16.2">L3</text>
<text x="84.7" y="22">R107</text>
<text x="231.6" y="22">B120R</text>
<text x="12.5" y="24.4">C49</text>
<text x="12.5" y="29.4">1uF</text>
<text x="24.9" y="24.4">R106</text>
<text x="34.9" y="24.4">10K</text>
<text x="84.7" y="24.4">62K</text>
<text x="94.7" y="26.9">C47</text>
<text x="107.1" y="26.9">C48</text>
<text x="39.9" y="34.4">TLV75801PDRVT</text>
<text x="84.7" y="34.4">R108</text>
<text x="94.7" y="31.9">20pF</text>
<text x="107.1" y="31.9">2.2uF</text>
<text x="214.1" y="31.9">C45</text>
<text x="84.7" y="36.9">12.4K_1%</text>
<text x="149.4" y="41.9">R96</text>
<text x="164.3" y="41.9">R97</text>
<text x="214.1" y="36.9">0.1uF</text>
<text x="227.1" y="41.9">MIC1</text>
<text x="149.4" y="46.9">470R</text>
<text x="164.3" y="46.9">4.7K</text>
<text x="227.1" y="44.4">SPH0641LM4H-1</text>
<text x="149.4" y="56.8">D4</text>
<text x="149.4" y="59.3">LED_G</text>
<text x="164.3" y="56.8">D5</text>
<text x="164.3" y="59.3">LED_R</text>
<text x="49.8" y="61.8">U10</text>
<text x="227.6" y="66">L4</text>
<text x="84.7" y="69.3">R109</text>
<text x="84.7" y="71.8">56K</text>
<text x="108.3" y="71.8">C44</text>
<text x="227.6" y="71.8">B120R</text>
<text x="21.2" y="74.2">C43</text>
<text x="109.6" y="75.7">0.1uF</text>
<text x="22.4" y="78.2">0.1uF</text>
<text x="39.9" y="81.7">TLV75801PDRVT</text>
<text x="84.7" y="81.7">R110</text>
<text x="212.6" y="81.7">C46</text>
<text x="84.7" y="84.2">13.7K_1%</text>
<text x="212.6" y="86.7">0.1uF</text>
<text x="225.5" y="91.7">MIC2</text>
<text x="225.5" y="94.1">SPH0641LM4H-1</text>
<text x="49.8" y="104.1">U9</text>
<text x="84.7" y="111.5">R111</text>
<text x="21.2" y="116.5">C39</text>
<text x="84.7" y="114">62K</text>
<text x="108.3" y="114">C40</text>
<text x="109.6" y="118">0.1uF</text>
<text x="22.4" y="120.5">0.1uF</text>
<text x="39.9" y="124">TLV75801PDRVT</text>
<text x="84.7" y="124">R112</text>
<text x="203.4" y="120.5">U13</text>
<text x="84.7" y="126.5">27K</text>
<text x="151.9" y="131.5">C53</text>
<text x="164.3" y="131.5">C50</text>
<text x="174.3" y="131.5">C51</text>
<text x="151.9" y="136.4">10uF</text>
<text x="164.3" y="136.4">0.1uF</text>
<text x="174.3" y="136.4">0.1uF</text>
<text x="239" y="134">R123</text>
<text x="239" y="136.4">R124</text>
<text x="256.5" y="134">10K</text>
<text x="256.5" y="136.4">10K</text>
<text x="239" y="143.9">R122</text>
<text x="239" y="141.4">R121</text>
<text x="256.5" y="143.9">10K</text>
<text x="256.5" y="141.4">10K</text>
<text x="49.8" y="146.4">U8</text>
<text x="179.3" y="148.9">C54</text>
<text x="186.7" y="148.9">C52</text>
<text x="84.7" y="153.9">R113</text>
<text x="21.2" y="158.9">C41</text>
<text x="82.2" y="158.9">R114</text>
<text x="84.7" y="156.4">56K</text>
<text x="97.1" y="158.9">NC</text>
<text x="108.3" y="156.4">C42</text>
<text x="109.6" y="160.4">0.1uF</text>
<text x="181.4" y="157.8" transform="rotate(-90 181.4 157.8)">0.1uF</text>
<text x="188.8" y="159.8" transform="rotate(-90 188.8 159.8)">0.01UF</text>
<text x="22.4" y="162.9">0.1uF</text>
<text x="39.9" y="166.3">TLV75801PDRVT</text>
<text x="84.7" y="166.3">R115</text>
<text x="102.1" y="166.3">R116</text>
<text x="201.7" y="166.3">LSM9DS1</text>
<text x="84.7" y="168.8">47K</text>
<text x="102.1" y="168.8">105K_1%</text>
</g>
<g font-size="2.2" fill="#004080">
<text x="51.1" y="23.4">EN</text>
<text x="51.1" y="18.5">IN</text>
<text x="63.7" y="18.5">OUT</text>
<text x="51.1" y="28.4">DNC</text>
<text x="65.6" y="28.4">FB</text>
<text x="227.4" y="28.4">CLOCK</text>
<text x="60.8" y="31.2" transform="rotate(-90 60.8 31.2)">GND</text>
<text x="63.3" y="31.2" transform="rotate(-90 63.3 31.2)">EPAD</text>
<text x="225.1" y="30.9" transform="rotate(-90 225.1 30.9)">VDD</text>
<text x="231.7" y="33.4">L/R</text>
<text x="225.1" y="38.6" transform="rotate(-90 225.1 38.6)">GND</text>
<text x="227.6" y="38.6" transform="rotate(-90 227.6 38.6)">HOLE</text>
<text x="229.2" y="38.4">DATA</text>
<text x="51.1" y="65.7">IN</text>
<text x="63.7" y="65.7">OUT</text>
<text x="51.1" y="70.7">EN</text>
<text x="51.1" y="75.7">DNC</text>
<text x="65.6" y="75.7">FB</text>
<text x="60.8" y="78.4" transform="rotate(-90 60.8 78.4)">GND</text>
<text x="63.3" y="78.4" transform="rotate(-90 63.3 78.4)">EPAD</text>
<text x="223.6" y="80.7" transform="rotate(-90 223.6 80.7)">VDD</text>
<text x="225.9" y="78.2">CLOCK</text>
<text x="230.2" y="83.2">L/R</text>
<text x="223.6" y="88.4" transform="rotate(-90 223.6 88.4)">GND</text>
<text x="226.1" y="88.4" transform="rotate(-90 226.1 88.4)">HOLE</text>
<text x="227.7" y="88.1">DATA</text>
<text x="51.1" y="113">EN</text>
<text x="51.1" y="108.1">IN</text>
<text x="63.7" y="108.1">OUT</text>
<text x="51.1" y="118">DNC</text>
<text x="65.6" y="118">FB</text>
<text x="60.8" y="120.7" transform="rotate(-90 60.8 120.7)">GND</text>
<text x="63.3" y="120.7" transform="rotate(-90 63.3 120.7)">EPAD</text>
<text x="202.9" y="125.5">VDDIO</text>
<text x="202.9" y="128">VDDIO</text>
<text x="202.9" y="130.5">VDD</text>
<text x="210.6" y="130.5">SDA/SDI/SDO</text>
<text x="215.6" y="128">SCL/SPC</text>
<text x="202.9" y="133">VDD</text>
<text x="202.9" y="137.9">C1</text>
<text x="215.2" y="135.4">SDO_A/G</text>
<text x="217.2" y="137.9">SDO_M</text>
<text x="202.9" y="142.9">CAP</text>
<text x="217" y="142.9">CS_A/G</text>
<text x="202.9" y="147.9">RES</text>
<text x="219" y="145.4">CS_M</text>
<text x="51.1" y="155.4">EN</text>
<text x="51.1" y="150.4">IN</text>
<text x="63.7" y="150.4">OUT</text>
<text x="202.9" y="150.4">RES</text>
<text x="202.9" y="152.9">RES</text>
<text x="202.9" y="155.4">RES</text>
<text x="215.7" y="150.4">DRDY_M</text>
<text x="218.5" y="155.4">INT_M</text>
<text x="51.1" y="160.3">DNC</text>
<text x="65.6" y="160.3">FB</text>
<text x="202.9" y="157.9">RES</text>
<text x="202.9" y="160.3">GND</text>
<text x="215.2" y="157.9">INT1_A/G</text>
<text x="215.2" y="160.3">INT2_A/G</text>
<text x="60.8" y="163.1" transform="rotate(-90 60.8 163.1)">GND</text>
<text x="63.3" y="163.1" transform="rotate(-90 63.3 163.1)">EPAD</text>
<text x="202.9" y="162.8">GND</text>
<text x="215.3" y="162.8">DEN_A/G</text>
</g>
<g font-size="2.2" fill="#f00">
<text x="211.6" y="19.2">VCC_AU1</text>
<text x="244" y="26.9">PDM_CLK_L</text>
<text x="266.9" y="28.2">PDM_CLK 4</text>
<text x="166.8" y="34.2">LED_R</text>
<text x="166.8" y="31.7">LED_G</text>
<text x="184.7" y="33.1">PGPIO8 4</text>
<text x="184.7" y="35.6">PGPIO6 4</text>
<text x="244.5" y="31.9">PDM_L</text>
<text x="244" y="36.9">PDM_DATA_L</text>
<text x="266.9" y="38.1">PDM_SDI 4</text>
<text x="29.9" y="69">VCC_3V3</text>
<text x="210.1" y="69">VCC_AU2</text>
<text x="242.5" y="76.7">PDM_CLK_R</text>
<text x="265.4" y="78">PDM_CLK 4</text>
<text x="242.5" y="81.7">PDM_R</text>
<text x="242.5" y="86.7">PDM_DATA_R</text>
<text x="265.4" y="87.9">PDM_SDI 4</text>
<text x="29.9" y="111.3">VCC_2V8</text>
<text x="236.5" y="128.7">PI2C_M0_SDA</text>
<text x="236.5" y="126.2">PI2C_M0_SCL</text>
<text x="256.9" y="127.8">PI2C_M0_SCL 4</text>
<text x="256.9" y="130.2">PI2C_M0_SDA 4</text>
<text x="29.9" y="153.6">VCC_1V8</text>
<text x="256.9" y="160.1">ACC_INT2</text>
<text x="256.9" y="157.6">ACC_INT1</text>
<text x="269.6" y="160.1">4</text>
<text x="269.6" y="157.6">4</text>
</g>
<g font-size="2.2" fill="#008000">
<text x="231.6" y="24.4">L0402</text>
<text x="227.1" y="46.9">MIC-SPH0641LM4H-1</text>
<text x="149.4" y="61.8">LED-0603</text>
<text x="164.3" y="61.8">LED-0603</text>
<text x="227.6" y="74.2">L0402</text>
<text x="225.5" y="96.6">MIC-SPH0641LM4H-1</text>
</g>
<g font-size="2.2" fill="#00f">
<text x="22.4" y="80.7">C0402</text>
<text x="109.6" y="78.2">C0402</text>
<text x="22.4" y="123">C0402</text>
<text x="109.6" y="120.5">C0402</text>
<text x="22.4" y="165.3">C0402</text>
<text x="109.6" y="162.9">C0402</text>
</g>
<g font-size="1.8">
<text x="31.1" y="1.9">5</text>
<text x="88.3" y="1.9">4</text>
<text x="145.5" y="1.9">3</text>
<text x="202.7" y="1.9">2</text>
<text x="259.9" y="1.9">1</text>
<text x=".7" y="29.2">D</text>
<text x="289.2" y="29.2">D</text>
<text x=".7" y="79.3">C</text>
<text x="289.2" y="79.3">C</text>
<text x=".7" y="129.5">B</text>
<text x="289.2" y="129.5">B</text>
<text x=".7" y="179.6">A</text>
<text x="289.2" y="179.6">A</text>
<text x="31.1" y="205">5</text>
<text x="88.3" y="205">4</text>
<text x="145.5" y="205">3</text>
<text x="202.7" y="205">2</text>
<text x="259.9" y="205">1</text>
</g>
<text font-size="1.7" x="219.1" y="202">&quot;Himax&quot; COPYRIGHT 2000 , ALL RIGHTS RESEREVD, COPYING FORBIDDEN</text>
</svg>
